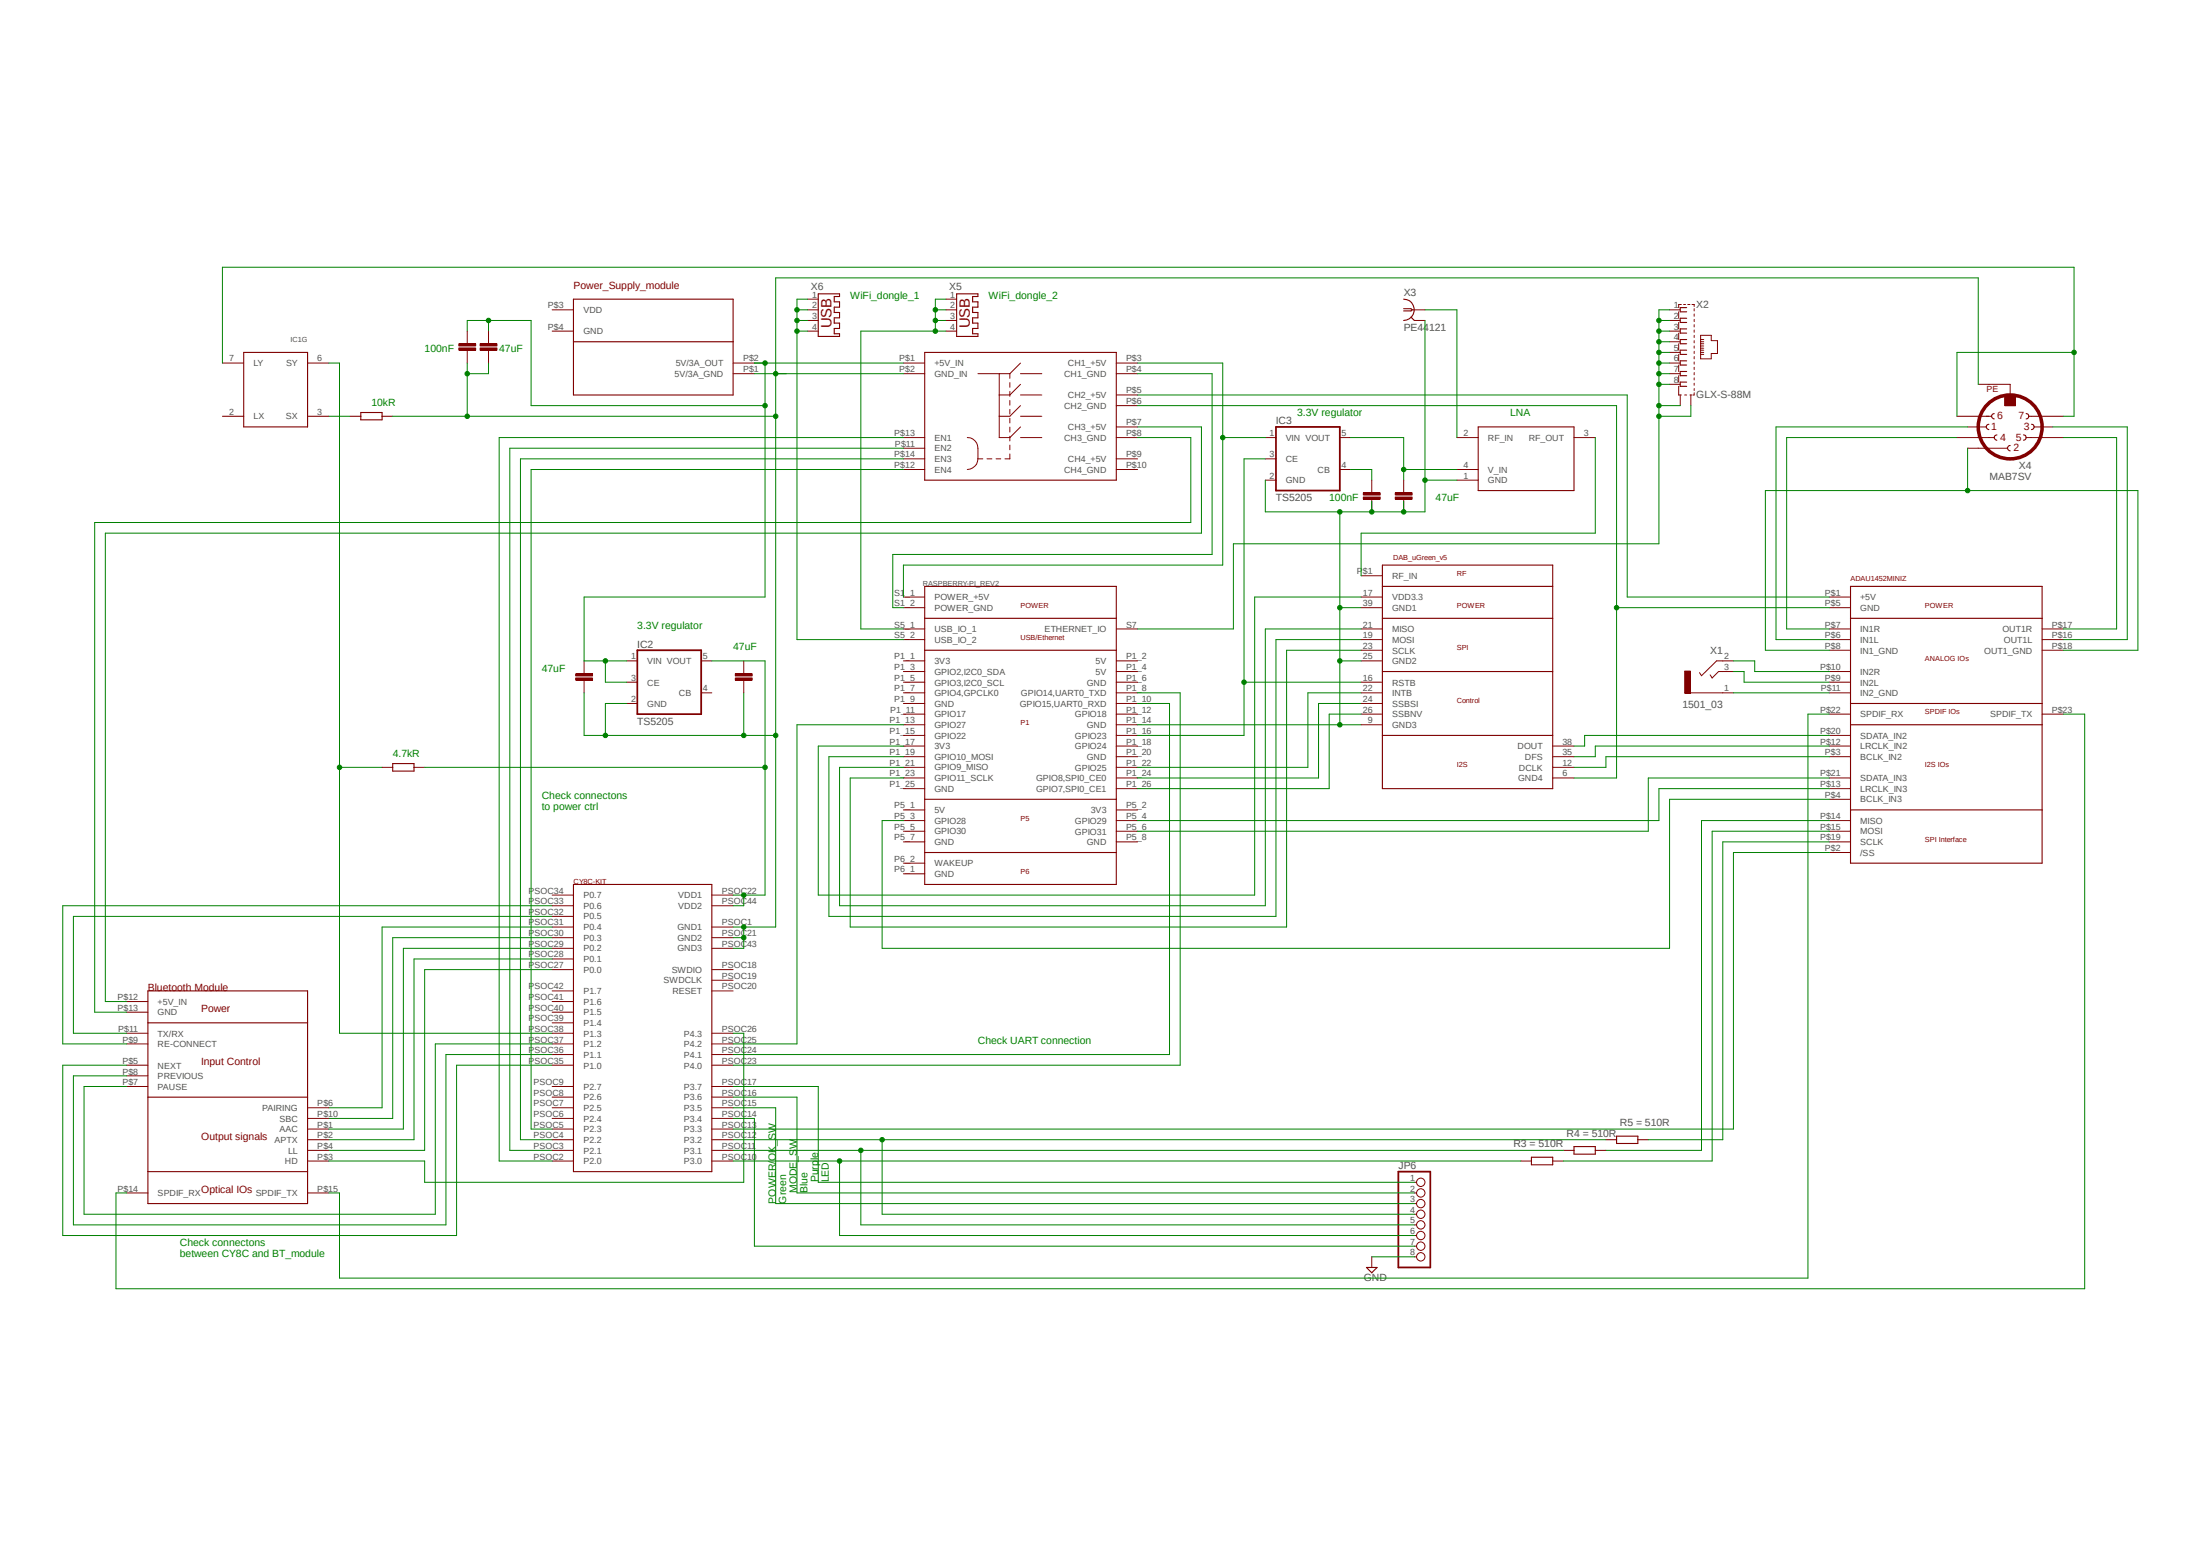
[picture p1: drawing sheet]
<svg xmlns="http://www.w3.org/2000/svg" width="420mm" height="297mm" viewBox="0 0 420 297" stroke-linecap="round" stroke-linejoin="round" font-family="sans-serif">
<path d="M11.9 50.9l396.4 195.2M408.3 50.9l-396.4 195.2" fill="none" stroke="#fff" stroke-width=".19"/>
<path d="M46.5 67.3h12.2v14.2h-12.2zM176.5 111.9h36.6v56.9h-36.6zM176.5 118h36.6M353.3 118h36.5M353.3 111.9h36.5v52.9h-36.5zM176.5 124.1h36.6M353.3 134.3h36.5M353.3 138.3h36.5M176.5 152.6h36.6M353.3 154.6h36.5M176.5 162.7h36.6" fill="none" stroke="#800000" stroke-width=".21"/>
<g fill="none" stroke="#800000" stroke-width=".19">
<path d="M42.5 79.5h4M42.5 69.3h4M58.7 79.5h4.1M58.7 69.3h4.1M172.5 114h4M172.5 116h4M349.2 114h4.1M349.2 116h4.1M172.5 126.2h4M172.5 128.2h4M172.5 130.2h4M172.5 132.2h4"/>
<path d="M172.5 134.3h4M172.5 136.3h4M172.5 138.3h4M172.5 120.1h4M172.5 122.1h4M213.1 126.2h4.1M213.1 128.2h4.1M213.1 130.2h4.1M213.1 132.2h4.1M213.1 134.3h4.1M213.1 136.3h4.1M213.1 138.3h4.1"/>
<path d="M213.1 120.1h4.1M322.7 132.2h6.2M328.9 126.2h-1.2l-2.9 2.8-.4-.6M328.9 128.2h-.8l-1.2 1.2-.4-.6M349.2 128.2h4.1M349.2 130.2h4.1M349.2 132.2h4.1M349.2 136.3h4.1M349.2 120.1h4.1M349.2 122.1h4.1M349.2 124.1h4.1M389.8 136.3h4.1"/>
<path d="M389.8 120.1h4.1M389.8 122.1h4.1M389.8 124.1h4.1M172.5 140.4h4M172.5 142.4h4M172.5 144.4h4M172.5 146.5h4M172.5 148.5h4M172.5 150.5h4M172.5 154.6h4M172.5 156.6h4M172.5 158.7h4"/>
<path d="M213.1 140.4h4.1M213.1 142.4h4.1M213.1 144.4h4.1M213.1 146.5h4.1M213.1 148.5h4.1M213.1 150.5h4.1M213.1 154.6h4.1M213.1 156.6h4.1M213.1 158.7h4.1M349.2 140.4h4.1M349.2 142.4h4.1M349.2 144.4h4.1"/>
<path d="M349.2 148.5h4.1M349.2 150.5h4.1M349.2 156.6h4.1M349.2 158.7h4.1M349.2 152.6h4.1M172.5 160.7h4M172.5 164.8h4M172.5 166.8h4M213.1 160.7h4.1M349.2 160.7h4.1M349.2 162.7h4.1"/>
</g>
<path d="M321.6 128.1h1.1v4.2h-1.1z" fill-rule="evenodd" fill="#800000"/>
<g fill="none" stroke="#800000" stroke-width=".19">
<path d="M105.4 59.1h4.1M105.4 63.2h4.1M140 69.3h4M140 71.3h4M172.5 69.3h4M172.5 71.3h4M186.7 71.3h6.1M190.8 71.3v12.2h2l2-2M192.8 71.3v.9M192.8 73v.9M192.8 74.7v.9M192.8 76.5v.8"/>
<path d="M192.8 78.1v.9M192.8 79.8v.9M194.8 71.3h4.1M194.8 73.4l-2 2h-2M194.8 75.4h4.1M194.8 77.4l-2 2.1h-2M194.8 79.5h4.1M194.8 69.3l-2 2M213.1 69.3h4.1M213.1 71.3h4.1M213.1 75.4h4.1M213.1 77.4h4.1"/>
<path d="M379.2 79.5h1M379.7 73.4h4.1v2M382.7 75.4h2.1v2h-2.1zM387.3 79.5h.5M172.5 83.5h4M172.5 87.6h4M172.5 89.6h4M172.5 85.6h4M184.7 83.5a2.02 2.02 0 0 1 2 2.1v2M186.7 87.6a2.1 2.1 0 0 1-2 2M186.7 87.6h.9M188.4 87.6h1"/>
<path d="M190.2 87.6h.9M192.8 86.7v.9h-.9M192.8 81.5v1M192.8 83.3v.9M192.8 85v.9M194.8 83.5h4.1M213.1 81.5h4.1M213.1 83.5h4.1M213.1 87.6h4.1M213.1 89.6h4.1M377.7 81.5h1.5M377.7 85.6h5.5"/>
<path d="M379.7 83.5h1M386.8 83.5h1M388.3 81.5h1.5M259.8 114h4.1M259.8 116h4.1M259.8 109.9h4.1M259.8 132.2h4.1M259.8 126.2h4.1M259.8 120.1h4.1M259.8 122.1h4.1M259.8 124.1h4.1M259.8 130.2h4.1"/>
<path d="M259.8 134.3h4.1M259.8 136.3h4.1M259.8 138.3h4.1M321.6 128.1h1.1v4.2h-1.1zM328.9 132.2h2M328.9 126.2h2M328.9 128.2h2M296.4 146.5h4.1M296.4 148.5h4.1M296.4 144.4h4.1M296.4 142.4h4.1"/>
</g>
<g fill="none" stroke="#800000" stroke-width=".21">
<path d="M109.5 57.1h30.5v18.3h-30.5zM109.5 65.2h30.5M176.5 67.3h36.6v24.4h-36.6zM380.7 79a.51 .51 0 0 0-.5 .5 .51 .51 0 0 0 .5 .5M386.8 79a.51 .51 0 0 1 .5 .5 .51 .51 0 0 1-.5 .5M379.7 81a.51 .51 0 0 0-.5 .5 .51 .51 0 0 0 .5 .5M381.2 83a.51 .51 0 0 0-.5 .5 .51 .51 0 0 0 .5 .5M383.8 85a.51 .51 0 0 0-.6 .6 .51 .51 0 0 0 .6 .5M386.3 83a.51 .51 0 0 1 .5 .5 .51 .51 0 0 1-.5 .5M387.8 81a.51 .51 0 0 1 .5 .5 .51 .51 0 0 1-.5 .5M263.9 118h32.5M263.9 107.9h32.5v42.6h-32.5z"/>
<path d="M263.9 111.9h32.5M263.9 128.2h32.5M263.9 140.4h32.5"/>
</g>
<circle cx="383.7" cy="81.5" r="6.1" fill="none" stroke="#800000" stroke-width=".68"/>
<path d="M382.7 75.4h2.1v2h-2.1z" fill-rule="evenodd" fill="#800000"/>
<g fill="none" stroke="#800000" stroke-width=".19">
<path d="M154.2 59.1h2M154.2 57.1h2M180.6 59.1h2M180.6 57.1h2M269.6 59.1h2.4M318.7 59.1h2.1M320.5 59.5v1.2M321 58.1h-.5v.6M321.4 58.1h.4M322.2 58.1h.4M323 58.1h.4v.4M323.4 58.9v.5"/>
<path d="M323.4 59.9v.5M66.8 79.5h2.1M72.9 79.5h2.1M87.6 66.4h3.2v.4h-3.2zM87.6 65.6h3.2v.4h-3.2zM89.2 63.2v2.4M89.2 66.8v2.5M91.7 66.4h3.2v.4h-3.2zM91.7 65.6h3.2v.4h-3.2zM93.3 63.2v2.4M93.3 66.8v2.5M154.2 61.2h2"/>
<path d="M154.2 63.2h2M180.6 61.2h2M180.6 63.2h2M270 61.2h2M318.7 73.4h2.1M318.7 65.2h2.1M318.7 67.3h2.1M318.7 61.2h2.1M318.7 63.2h2.1M318.7 69.3h2.1M318.7 71.3h2.1M320.5 73.7v1.7h.5"/>
<path d="M320.5 61.6v1.2M320.5 63.6v1.2M320.5 65.6v1.2M320.5 67.6v1.3M320.5 69.7v1.2M320.5 71.7v1.2M320.8 75.4v2M321.6 75.4h.4M322.6 75.4h.4M322.8 75.4v2M323.4 75v.4h-.2M323.4 61v.4"/>
<path d="M323.4 62v.4M323.4 63v.4M323.4 64v.4M323.4 65v.4M323.4 66v.5M323.4 67.1v.4M323.4 68.1v.4M323.4 69.1v.4M323.4 70.1v.4M323.4 71.1v.4M323.4 72.1v.4M323.4 73.2v.3"/>
<path d="M323.4 74.2v.3M324.7 64h2v1h1.2v2.5h-1.2v1h-2zM324.7 64.8h.5M324.7 65.2h.5M324.7 65.6h.5M324.7 66h.5M324.7 66.5h.5M324.7 66.8h.5M324.7 67.3h.5M324.7 67.6h.5M373.6 79.5h6.1M377.7 73.4h2"/>
<path d="M382.7 75.4h2.1v2h-2.1zM387.8 79.5h6.1M241.6 83.5h2M241.6 91.7h2M241.6 87.6h2M255.8 83.5h2M255.8 89.6h2M260.3 94.9h3.2v.4h-3.2zM260.3 94.1h3.2v.4h-3.2zM261.9 91.7v2.4M261.9 95.3v2.4M266.4 94.9h3.2v.4h-3.2z"/>
<path d="M266.4 94.1h3.2v.4h-3.2zM268 91.7v2.4M268 95.3v2.4M278.1 83.5h4.1M278.1 91.7h4.1M278.1 89.6h4.1M300.5 83.5h4M373.6 83.5h6.1M375.6 81.5h2.1M375.6 85.6h2.1M387.8 83.5h6.1M389.8 81.5h2.1"/>
<path d="M109.9 129.4h3.2v.4h-3.2zM109.9 128.6h3.2v.4h-3.2zM111.5 126.2v2.4M111.5 129.8v2.4M119.6 126.2h2.1M119.6 134.3h2.1M119.6 130.2h2.1M133.9 126.2h2M133.9 132.2h2M140.4 129.4h3.2v.4h-3.2zM140.4 128.6h3.2v.4h-3.2zM142 126.2v2.4"/>
<path d="M142 129.8v2.4M72.9 146.5h2.1M79 146.5h2.1M105.4 177h4.1M105.4 170.9h4.1M105.4 179h4.1M105.4 174.9h4.1M105.4 172.9h4.1M135.9 177h4.1M135.9 170.9h4.1M135.9 179h4.1M135.9 172.9h4.1"/>
<path d="M24.2 199.3h4M24.2 197.2h4M24.2 193.2h4M24.2 191.2h4M105.4 185.1h4.1M105.4 183h4.1M105.4 181h4.1M105.4 199.3h4.1M105.4 197.2h4.1M105.4 195.2h4.1M105.4 193.2h4.1M105.4 191.2h4.1"/>
<path d="M105.4 189.1h4.1M135.9 185.1h4.1M135.9 181h4.1M135.9 199.3h4.1M135.9 197.2h4.1M135.9 189.1h4.1M135.9 187.1h4.1M24.2 203.3h4M24.2 207.4h4M24.2 205.4h4M58.7 219.6h4.1M58.7 217.6h4.1"/>
<path d="M58.7 215.5h4.1M58.7 213.5h4.1M58.7 211.5h4.1M105.4 203.3h4.1M105.4 201.3h4.1M105.4 219.6h4.1M105.4 217.6h4.1M105.4 215.5h4.1M105.4 213.5h4.1M105.4 211.5h4.1M105.4 209.4h4.1M105.4 207.4h4.1"/>
<path d="M135.9 203.3h4.1M135.9 201.3h4.1M135.9 219.6h4.1M135.9 217.6h4.1M135.9 215.5h4.1M135.9 213.5h4.1M135.9 211.5h4.1M135.9 209.4h4.1M135.9 207.4h4.1M298.4 219.6h2.1M304.5 219.6h2.1M306.6 217.6h2"/>
<path d="M312.7 217.6h2M24.2 227.7h4M58.7 221.6h4.1M58.7 227.7h4.1M105.4 221.6h4.1M135.9 221.6h4.1M261.9 239.9v2M270 227.7h.4M270 225.7h.4M270 229.7h.4M270 231.8h.4M270 233.8h.4"/>
<path d="M270 235.8h.4M270 237.9h.4M270 239.9h.4M290.3 221.6h2.1M296.4 221.6h2"/>
<circle cx="271.2" cy="229.7" r=".8"/>
<circle cx="271.2" cy="239.9" r=".8"/>
<circle cx="271.2" cy="235.8" r=".8"/>
<circle cx="271.2" cy="233.8" r=".8"/>
<circle cx="271.2" cy="227.7" r=".8"/>
<circle cx="271.2" cy="231.8" r=".8"/>
<circle cx="271.2" cy="237.9" r=".8"/>
<circle cx="271.2" cy="225.7" r=".8"/>
</g>
<g fill="none" stroke="#800000" stroke-width=".21">
<path d="M156.2 56.1h4.1v.5h-1v1h1v1h-1v1h1v1.1h-1v1h1v1h-1v1h1v.5h-4.1zM182.6 56.1h4.1v.5h-1v1h1v1h-1v1h1v1.1h-1v1h1v1h-1v1h1v.5h-4.1zM268 57.1a2.03 2.03 0 0 1 2 2 2.03 2.03 0 0 1-2 2.1M268 58.9h1.4l.2 .2-.2 .3h-1.4M322 58.7h-1.2v.8h1.2M68.9 78.7h4v1.4h-4zM269.4 60.5l.6 .7M322 60.7h-1.2v.9h1.2M322 62.8h-1.2v.8h1.2M322 64.8h-1.2v.8h1.2M322 66.8h-1.2v.8h1.2M322 68.9h-1.2v.8h1.2"/>
<path d="M322 70.9h-1.2v.8h1.2M322 72.9h-1.2v.8h1.2M282.2 81.5h18.3v12.1h-18.3zM75 145.8h4v1.4h-4zM109.5 168.8h26.4v54.8h-26.4zM28.2 195.2h30.5M28.2 189.1h30.5v40.6h-30.5zM28.2 209.4h30.5M300.5 218.9h4v1.4h-4zM308.6 216.9h4.1v1.4h-4.1zM28.2 223.6h30.5M292.4 220.9h4v1.4h-4z"/>
<path d="M260.9 241.9h2l-1 1.1z"/>
</g>
<path d="M243.6 81.5h12.2v12.1h-12.2zM121.7 124.1h12.2v12.2h-12.2zM267 223.6h6v18.3h-6z" fill="none" stroke="#800000" stroke-width=".34"/>
<path d="M87.6 66.6h3.2M87.6 65.8h3.2M91.7 66.6h3.2M91.7 65.8h3.2M260.3 95.1h3.2M260.3 94.3h3.2M266.4 95.1h3.2M266.4 94.3h3.2M109.9 129.6h3.2M109.9 128.8h3.2M140.4 129.6h3.2M140.4 128.8h3.2" fill="none" stroke="#800000" stroke-width=".42"/>
<path d="M217.2 71.3h14.2v34.5h-61v10.2h2.1M217.2 77.4h91.4v38.6h40.6M217.2 75.4h93.4v38.6h38.6M349.2 140.4h-46.7v2h-2M349.2 142.4h-44.7v2h-4M349.2 144.4h-42.6v2.1h-6.1" fill="none" stroke="#008000" stroke-width=".19"/>
<circle cx="308.6" cy="116" r=".43" fill="#008000"/>
<g fill="none" stroke="#008000" stroke-width=".19">
<path d="M259.8 114h-20.3v56.9h-83.3v-28.5h16.3M308.6 116v32.5h-8.1M217.2 138.3h42.6M255.8 126.2v12.1M259.8 124.1h-14.2v52.9h-83.3v-28.5h10.2M259.8 134.3h-8.1v14.2h-34.5M259.8 136.3h-6.1v14.2h-36.5M259.8 132.2h-10.1v14.3h-32.5M259.8 120.1h-18.2v52.8h-81.3v-26.4h12.2M259.8 122.1h-16.2v52.8h-85.4v-30.5h14.3"/>
<circle cx="308.6" cy="116" r=".43"/>
</g>
<circle cx="255.8" cy="138.3" r=".43" fill="#008000"/>
<g fill="none" stroke="#008000" stroke-width=".19">
<path d="M255.8 116v10.2h4"/>
<circle cx="255.8" cy="138.3" r=".43"/>
</g>
<circle cx="255.8" cy="126.2" r=".43" fill="#008000"/>
<g fill="none" stroke="#008000" stroke-width=".19">
<path d="M241.6 91.7v6h26.4M261.9 95.7v2M255.8 116h4"/>
<circle cx="255.8" cy="126.2" r=".43"/>
</g>
<circle cx="261.9" cy="97.7" r=".43" fill="#008000"/>
<g fill="none" stroke="#008000" stroke-width=".19">
<path d="M268 95.7v2"/>
<circle cx="261.9" cy="97.7" r=".43"/>
</g>
<circle cx="268" cy="97.7" r=".43" fill="#008000"/>
<g fill="none" stroke="#008000" stroke-width=".19">
<path d="M255.8 97.7v18.3M268 97.7h4"/>
<circle cx="268" cy="97.7" r=".43"/>
</g>
<circle cx="255.8" cy="116" r=".43" fill="#008000"/>
<circle cx="255.8" cy="116" r=".43" fill="none" stroke="#008000" stroke-width=".19"/>
<circle cx="255.8" cy="97.7" r=".43" fill="#008000"/>
<g fill="none" stroke="#008000" stroke-width=".19">
<path d="M272 61.2v30.5h6.1"/>
<circle cx="255.8" cy="97.7" r=".43"/>
</g>
<circle cx="272" cy="91.7" r=".43" fill="#008000"/>
<g fill="none" stroke="#008000" stroke-width=".19">
<path d="M272 91.7v6M375.6 85.6v8M349.2 124.1h-12.2v-30.5h71.1v30.5h-14.2M349.2 152.6h-30.5v28.4h-150.3v-24.4h4.1M349.2 150.5h-32.5v6.1h-99.5M349.2 148.5h-34.5v10.2h-97.5"/>
<circle cx="272" cy="91.7" r=".43"/>
</g>
<circle cx="375.6" cy="93.6" r=".43" fill="#008000"/>
<g fill="none" stroke="#008000" stroke-width=".19">
<path d="M42.5 69.3v-18.3h353.4v28.5h-2M395.9 67.3h-22.3v12.2M373.6 83.5h-32.5v36.6h8.1M375.6 81.5h-36.6v40.6h10.2M391.9 81.5h14.2v40.6h-12.2M393.9 83.5h10.2v36.6h-10.2"/>
<circle cx="375.6" cy="93.6" r=".43"/>
</g>
<circle cx="395.9" cy="67.3" r=".43" fill="#008000"/>
<g fill="none" stroke="#008000" stroke-width=".19">
<path d="M172.5 83.5h-77.2v138.1h10.1M172.5 85.6h-75.2v134h8.1M172.5 87.6h-73.1v130h6M172.5 89.6h-71.1v125.9h4M172.5 138.3h-20.4v61h-12.1M217.2 134.3h6.1v67h-83.3M217.2 132.2h8.1v71.1h-85.3M140 221.6h150.3"/>
<circle cx="395.9" cy="67.3" r=".43"/>
</g>
<circle cx="160.3" cy="221.6" r=".43" fill="#008000"/>
<g fill="none" stroke="#008000" stroke-width=".19">
<path d="M349.2 162.7h-18.3v52.8h-190.9M140 217.6h166.6M160.3 221.6v14.2h109.7"/>
<circle cx="160.3" cy="221.6" r=".43"/>
</g>
<circle cx="168.4" cy="217.6" r=".43" fill="#008000"/>
<g fill="none" stroke="#008000" stroke-width=".19">
<path d="M140 170.9h6M140 213.5h4v24.4h126M140 209.4h12.1v18.3h117.9M140 207.4h16.2v18.3h113.8M168.4 217.6v14.2h101.6"/>
<circle cx="168.4" cy="217.6" r=".43"/>
</g>
<circle cx="142" cy="170.9" r=".43" fill="#008000"/>
<g fill="none" stroke="#008000" stroke-width=".19">
<path d="M135.9 126.2h10.1v44.7M81.1 146.5h64.9M142 170.9v2h-2"/>
<circle cx="142" cy="170.9" r=".43"/>
</g>
<circle cx="146" cy="146.5" r=".43" fill="#008000"/>
<g fill="none" stroke="#008000" stroke-width=".19">
<path d="M217.2 69.3h16.2v38.6h-60.9v6.1M233.4 83.5h8.2"/>
<circle cx="146" cy="146.5" r=".43"/>
</g>
<circle cx="233.4" cy="83.5" r=".43" fill="#008000"/>
<g fill="none" stroke="#008000" stroke-width=".19">
<path d="M241.6 87.6h-4.1v52.8h-20.3M237.5 130.2h22.3"/>
<circle cx="233.4" cy="83.5" r=".43"/>
</g>
<circle cx="237.5" cy="130.2" r=".43" fill="#008000"/>
<g fill="none" stroke="#008000" stroke-width=".19">
<path d="M318.7 59.1h-2v44.7h-81.2v16.3h-18.3M316.7 61.2h2"/>
<circle cx="237.5" cy="130.2" r=".43"/>
</g>
<circle cx="316.7" cy="61.2" r=".43" fill="#008000"/>
<g fill="none" stroke="#008000" stroke-width=".19">
<path d="M316.7 63.2h2"/>
<circle cx="316.7" cy="61.2" r=".43"/>
</g>
<circle cx="316.7" cy="63.2" r=".43" fill="#008000"/>
<g fill="none" stroke="#008000" stroke-width=".19">
<path d="M316.7 65.2h2"/>
<circle cx="316.7" cy="63.2" r=".43"/>
</g>
<circle cx="316.7" cy="65.2" r=".43" fill="#008000"/>
<g fill="none" stroke="#008000" stroke-width=".19">
<path d="M316.7 67.3h2"/>
<circle cx="316.7" cy="65.2" r=".43"/>
</g>
<circle cx="316.7" cy="67.3" r=".43" fill="#008000"/>
<g fill="none" stroke="#008000" stroke-width=".19">
<path d="M316.7 69.3h2"/>
<circle cx="316.7" cy="67.3" r=".43"/>
</g>
<circle cx="316.7" cy="69.3" r=".43" fill="#008000"/>
<g fill="none" stroke="#008000" stroke-width=".19">
<path d="M316.7 71.3h2"/>
<circle cx="316.7" cy="69.3" r=".43"/>
</g>
<circle cx="316.7" cy="71.3" r=".43" fill="#008000"/>
<g fill="none" stroke="#008000" stroke-width=".19">
<path d="M316.7 73.4h2"/>
<circle cx="316.7" cy="71.3" r=".43"/>
</g>
<circle cx="316.7" cy="73.4" r=".43" fill="#008000"/>
<g fill="none" stroke="#008000" stroke-width=".19">
<path d="M322.8 77.4v2.1h-6.1"/>
<circle cx="316.7" cy="73.4" r=".43"/>
</g>
<circle cx="316.7" cy="79.5" r=".43" fill="#008000"/>
<g fill="none" stroke="#008000" stroke-width=".19">
<path d="M316.7 77.4h4.1"/>
<circle cx="316.7" cy="79.5" r=".43"/>
</g>
<circle cx="316.7" cy="77.4" r=".43" fill="#008000"/>
<g fill="none" stroke="#008000" stroke-width=".19">
<path d="M257.8 89.6h4.1v2.1M257.8 83.5h10.2v8.2M268 89.6h10.1M304.5 83.5v18.3h-44.7v8.1"/>
<circle cx="316.7" cy="77.4" r=".43"/>
</g>
<circle cx="268" cy="89.6" r=".43" fill="#008000"/>
<g fill="none" stroke="#008000" stroke-width=".19">
<path d="M272 59.1h6.1v24.4M144 71.3h28.5M148.1 71.3v105.7h-6.1"/>
<circle cx="268" cy="89.6" r=".43"/>
</g>
<circle cx="148.1" cy="71.3" r=".43" fill="#008000"/>
<g fill="none" stroke="#008000" stroke-width=".19">
<path d="M140 177h2v2h-2"/>
<circle cx="148.1" cy="71.3" r=".43"/>
</g>
<circle cx="142" cy="177" r=".43" fill="#008000"/>
<g fill="none" stroke="#008000" stroke-width=".19">
<path d="M111.5 132.2v8.2h36.6"/>
<circle cx="142" cy="177" r=".43"/>
</g>
<circle cx="148.1" cy="140.4" r=".43" fill="#008000"/>
<g fill="none" stroke="#008000" stroke-width=".19">
<path d="M142 132.2v8.2"/>
<circle cx="148.1" cy="140.4" r=".43"/>
</g>
<circle cx="142" cy="140.4" r=".43" fill="#008000"/>
<g fill="none" stroke="#008000" stroke-width=".19">
<path d="M115.6 134.3v6.1"/>
<circle cx="142" cy="140.4" r=".43"/>
</g>
<circle cx="115.6" cy="140.4" r=".43" fill="#008000"/>
<g fill="none" stroke="#008000" stroke-width=".19">
<path d="M89.2 79.5h58.9M115.6 134.3h4"/>
<circle cx="115.6" cy="140.4" r=".43"/>
</g>
<circle cx="148.1" cy="79.5" r=".43" fill="#008000"/>
<g fill="none" stroke="#008000" stroke-width=".19">
<path d="M89.2 69.3v10.2M93.3 69.3v2h-4.1M150.1 71.3h-2v-18.3h229.6v20.4"/>
<circle cx="148.1" cy="79.5" r=".43"/>
</g>
<circle cx="89.2" cy="71.3" r=".43" fill="#008000"/>
<circle cx="89.2" cy="71.3" r=".43" fill="none" stroke="#008000" stroke-width=".19"/>
<circle cx="89.2" cy="79.5" r=".43" fill="#008000"/>
<g fill="none" stroke="#008000" stroke-width=".19">
<path d="M75 79.5h14.2M142 179v2h-2"/>
<circle cx="89.2" cy="79.5" r=".43"/>
</g>
<circle cx="142" cy="179" r=".43" fill="#008000"/>
<g fill="none" stroke="#008000" stroke-width=".19">
<path d="M62.8 69.3h2v127.9h40.6M64.8 146.5h8.1"/>
<circle cx="142" cy="179" r=".43"/>
</g>
<circle cx="64.8" cy="146.5" r=".43" fill="#008000"/>
<g fill="none" stroke="#008000" stroke-width=".19">
<path d="M152.1 59.1h2.1M154.2 57.1h-2.1v65h20.4M62.8 79.5h4M217.2 83.5h10.1v16.2h-209.2v93.5h6.1M217.2 81.5h12.2v20.3h-209.3v89.4h4.1M349.2 136.3h-4.1v107.7h-280.3v-16.3h-2M393.9 136.3h4.1v109.7h-375.9v-18.3h2.1M105.4 174.9h-91.4v22.3h10.2M105.4 179h-30.4v34.5h-12.2M105.4 177h-32.5v34.5h-10.1M105.4 172.9h-93.4v26.4h12.2M105.4 185.1h-24.3v34.5h-18.3"/>
<path d="M105.4 183h-26.4v34.6h-16.2M105.4 181h-28.4v34.5h-14.2M105.4 199.3h-22.3v32.5h-67.1v-24.4h8.2M140 197.2h2v28.5h-60.9v-4.1h-18.3M24.2 203.3h-12.2v32.5h75.2v-32.5h18.2M105.4 201.3h-20.3v32.5h-71.1v-28.4h10.2"/>
<circle cx="64.8" cy="146.5" r=".43"/>
</g>
<circle cx="152.1" cy="59.1" r=".43" fill="#008000"/>
<g fill="none" stroke="#008000" stroke-width=".19">
<path d="M152.1 61.2h2.1"/>
<circle cx="152.1" cy="59.1" r=".43"/>
</g>
<circle cx="152.1" cy="61.2" r=".43" fill="#008000"/>
<g fill="none" stroke="#008000" stroke-width=".19">
<path d="M152.1 63.2h2.1"/>
<circle cx="152.1" cy="61.2" r=".43"/>
</g>
<circle cx="152.1" cy="63.2" r=".43" fill="#008000"/>
<g fill="none" stroke="#008000" stroke-width=".19">
<path d="M178.6 59.1h2M180.6 57.1h-2v6.1M164.3 63.2v56.9h8.2"/>
<circle cx="152.1" cy="63.2" r=".43"/>
</g>
<circle cx="178.6" cy="59.1" r=".43" fill="#008000"/>
<g fill="none" stroke="#008000" stroke-width=".19">
<path d="M178.6 61.2h2"/>
<circle cx="178.6" cy="59.1" r=".43"/>
</g>
<circle cx="178.6" cy="61.2" r=".43" fill="#008000"/>
<g fill="none" stroke="#008000" stroke-width=".19">
<path d="M164.3 63.2h16.3"/>
<circle cx="178.6" cy="61.2" r=".43"/>
</g>
<circle cx="178.6" cy="63.2" r=".43" fill="#008000"/>
<g fill="none" stroke="#008000" stroke-width=".19">
<path d="M89.2 63.2v-2h4.1v2"/>
<circle cx="178.6" cy="63.2" r=".43"/>
</g>
<circle cx="93.3" cy="61.2" r=".43" fill="#008000"/>
<g fill="none" stroke="#008000" stroke-width=".19">
<path d="M93.3 61.2h8.1v16.2M111.5 126.2h8.1M115.6 126.2v4h4"/>
<circle cx="93.3" cy="61.2" r=".43"/>
</g>
<circle cx="115.6" cy="126.2" r=".43" fill="#008000"/>
<g fill="none" stroke="#008000" stroke-width=".19">
<path d="M144 69.3h28.5M146 77.4v36.6h-34.5v12.2"/>
<circle cx="115.6" cy="126.2" r=".43"/>
</g>
<circle cx="146" cy="69.3" r=".43" fill="#008000"/>
<g fill="none" stroke="#008000" stroke-width=".19">
<path d="M146 69.3v8.1h-44.6"/>
<circle cx="146" cy="69.3" r=".43"/>
</g>
<circle cx="146" cy="77.4" r=".43" fill="#008000"/>
<g fill="none" stroke="#008000" stroke-width=".19">
<path d="M330.9 132.2h18.3M330.9 128.2h2.1v2h16.2M330.9 126.2h4.1v2h14.2M140 219.6h158.4M164.3 219.6v14.2"/>
<circle cx="146" cy="77.4" r=".43"/>
</g>
<circle cx="164.3" cy="219.6" r=".43" fill="#008000"/>
<g fill="none" stroke="#008000" stroke-width=".19">
<path d="M349.2 156.6h-24.4v63h-18.2M349.2 158.7h-22.3v62.9h-28.5M349.2 160.7h-20.3v56.9h-14.2M140 211.5h8.1v18.2h121.9M164.3 233.8h105.7M261.9 239.9h8.1"/>
<circle cx="164.3" cy="219.6" r=".43"/>
</g>
<g font-size="2.8" fill="#800000">
<text x="158.8" y="62.7" transform="rotate(-90 158.8 62.7)">USB</text>
<text x="185.2" y="62.7" transform="rotate(-90 185.2 62.7)">USB</text>
</g>
<g font-size="2" fill="#800000">
<text x="109.5" y="55.1">Power_Supply_module</text>
<text x="380.1" y="82.1">1</text>
<text x="381.3" y="80.1">6</text>
<text x="385.3" y="80.1">7</text>
<text x="386.3" y="82.1">3</text>
<text x="381.8" y="84.2">4</text>
<text x="384.4" y="86.1">2</text>
<text x="384.8" y="84.1">5</text>
<text x="28.2" y="189.1">Bluetooth Module</text>
<text x="38.4" y="193.2">Power</text>
<text x="38.4" y="203.3">Input Control</text>
<text x="38.4" y="217.5">Output signals</text>
<text x="38.4" y="227.7">Optical IOs</text>
</g>
<g font-size="2" fill="#505050">
<text x="154.8" y="55.3">X6</text>
<text x="181.2" y="55.3">X5</text>
<text x="268" y="56.5">X3</text>
<text x="323.8" y="58.7">X2</text>
<text x="268" y="63.2">PE44121</text>
<text x="323.8" y="76">GLX-S-88M</text>
<text x="243.6" y="81">IC3</text>
<text x="385.4" y="89.6">X4</text>
<text x="243.6" y="95.7">TS5205</text>
<text x="379.8" y="91.7">MAB7SV</text>
<text x="121.7" y="123.6">IC2</text>
<text x="326.5" y="124.9">X1</text>
<text x="321.2" y="135.1">1501_03</text>
<text x="121.7" y="138.3">TS5205</text>
<text x="309.2" y="214.9">R5 = 510R</text>
<text x="288.9" y="219">R3 = 510R</text>
<text x="299.1" y="217">R4 = 510R</text>
<text x="267" y="223.1">JP6</text>
<text x="260.3" y="244.5">GND</text>
</g>
<g font-size="2" fill="#008000">
<text x="162.3" y="57.1">WiFi_dongle_1</text>
<text x="188.7" y="57.1">WiFi_dongle_2</text>
<text x="81.1" y="67.3">100nF</text>
<text x="95.3" y="67.3">47uF</text>
<text x="70.9" y="77.4">10kR</text>
<text x="247.6" y="79.5">3.3V regulator</text>
<text x="288.3" y="79.5">LNA</text>
<text x="253.7" y="95.7">100nF</text>
<text x="274.1" y="95.7">47uF</text>
<text x="121.7" y="120.1">3.3V regulator</text>
<text x="140" y="124.1">47uF</text>
<text x="103.4" y="128.2">47uF</text>
<text x="75" y="144.4">4.7kR</text>
<text x="103.4" y="152.5">Check connectons</text>
<text x="103.4" y="154.6">to power ctrl</text>
<text x="186.7" y="199.3">Check UART connection</text>
<text x="152.1" y="227.7" transform="rotate(-90 152.1 227.7)">MODE_SW</text>
<text x="154.2" y="227.7" transform="rotate(-90 154.2 227.7)">Blue</text>
<text x="156.2" y="225.7" transform="rotate(-90 156.2 225.7)">Purple</text>
<text x="158.2" y="225.7" transform="rotate(-90 158.2 225.7)">LED</text>
<text x="148.1" y="229.7" transform="rotate(-90 148.1 229.7)">POWER/OK_SW</text>
<text x="150.1" y="229.7" transform="rotate(-90 150.1 229.7)">Green</text>
<text x="34.3" y="237.8">Check connectons</text>
<text x="34.3" y="239.9">between CY8C and BT_module</text>
</g>
<g font-size="1.7" fill="#505050">
<text x="104.6" y="58.8">P$3</text>
<text x="111.4" y="59.7">VDD</text>
<text x="155" y="56.8">1</text>
<text x="155" y="58.8">2</text>
<text x="181.4" y="56.8">1</text>
<text x="181.4" y="58.8">2</text>
<text x="319.6" y="58.8">1</text>
<text x="104.6" y="62.9">P$4</text>
<text x="111.4" y="63.8">GND</text>
<text x="155" y="60.9">3</text>
<text x="155" y="62.9">4</text>
<text x="181.4" y="60.9">3</text>
<text x="181.4" y="62.9">4</text>
<text x="319.6" y="60.9">2</text>
<text x="319.6" y="62.9">3</text>
<text x="319.6" y="64.9">4</text>
<text x="43.7" y="69">7</text>
<text x="48.4" y="69.9">LY</text>
<text x="54.6" y="69.9">SY</text>
<text x="60.6" y="69">6</text>
<text x="128.8" y="71.9">5V/3A_GND</text>
<text x="129" y="69.9">5V/3A_OUT</text>
<text x="141.9" y="69">P$2</text>
<text x="141.9" y="71">P$1</text>
<text x="171.7" y="69">P$1</text>
<text x="171.7" y="71">P$2</text>
<text x="178.4" y="69.9">+5V_IN</text>
<text x="178.4" y="71.9">GND_IN</text>
<text x="203.2" y="71.9">CH1_GND</text>
<text x="203.9" y="69.9">CH1_+5V</text>
<text x="215" y="69">P$3</text>
<text x="215" y="71">P$4</text>
<text x="319.6" y="67">5</text>
<text x="319.6" y="69">6</text>
<text x="319.6" y="71">7</text>
<text x="203.9" y="76">CH2_+5V</text>
<text x="215" y="75.1">P$5</text>
<text x="215" y="77.1">P$6</text>
<text x="319.6" y="73.1">8</text>
<text x="43.7" y="79.2">2</text>
<text x="48.4" y="80.1">LX</text>
<text x="54.6" y="80.1">SX</text>
<text x="60.6" y="79.2">3</text>
<text x="170.7" y="83.2">P$13</text>
<text x="203.2" y="78">CH2_GND</text>
<text x="203.9" y="82.1">CH3_+5V</text>
<text x="215" y="81.2">P$7</text>
<text x="215" y="83.2">P$8</text>
<text x="242.4" y="83.2">1</text>
<text x="256.1" y="83.2">5</text>
<text x="279.4" y="83.2">2</text>
<text x="302.3" y="83.2">3</text>
<text x="170.7" y="89.3">P$12</text>
<text x="170.7" y="87.3">P$14</text>
<text x="170.9" y="85.3">P$11</text>
<text x="178.4" y="86.1">EN2</text>
<text x="178.4" y="84.1">EN1</text>
<text x="178.4" y="88.2">EN3</text>
<text x="203.2" y="84.1">CH3_GND</text>
<text x="203.9" y="88.2">CH4_+5V</text>
<text x="215" y="87.3">P$9</text>
<text x="215" y="89.3">P$10</text>
<text x="242.4" y="87.3">3</text>
<text x="245.4" y="84.1">VIN VOUT</text>
<text x="245.4" y="88.2">CE</text>
<text x="256.1" y="89.3">4</text>
<text x="279.4" y="89.3">4</text>
<text x="284.1" y="84.1">RF_IN</text>
<text x="291.8" y="84.1">RF_OUT</text>
<text x="178.4" y="90.2">EN4</text>
<text x="203.2" y="90.2">CH4_GND</text>
<text x="242.4" y="91.4">2</text>
<text x="245.4" y="92.2">GND</text>
<text x="251.5" y="90.2">CB</text>
<text x="279.4" y="91.4">1</text>
<text x="284.1" y="90.2">V_IN</text>
<text x="284.1" y="92.2">GND</text>
<text x="170.7" y="113.7">S1_1</text>
<text x="259" y="109.6">P$1</text>
<text x="260.2" y="113.7">17</text>
<text x="265.8" y="110.5">RF_IN</text>
<text x="348.4" y="113.7">P$1</text>
<text x="170.7" y="119.8">S5_1</text>
<text x="170.7" y="115.7">S1_2</text>
<text x="178.4" y="114.6">POWER_+5V</text>
<text x="178.4" y="116.6">POWER_GND</text>
<text x="215" y="119.8">S7</text>
<text x="260.2" y="115.7">39</text>
<text x="260.2" y="119.8">21</text>
<text x="265.8" y="114.6">VDD3.3</text>
<text x="265.8" y="116.6">GND1</text>
<text x="348.4" y="119.8">P$7</text>
<text x="348.4" y="115.7">P$5</text>
<text x="355.1" y="114.6">+5V</text>
<text x="355.1" y="116.6">GND</text>
<text x="391.7" y="119.8">P$17</text>
<text x="120.5" y="125.9">1</text>
<text x="134.2" y="125.9">5</text>
<text x="170.7" y="125.9">P1_1</text>
<text x="170.7" y="121.8">S5_2</text>
<text x="178.4" y="120.7">USB_IO_1</text>
<text x="178.4" y="122.7">USB_IO_2</text>
<text x="199.4" y="120.7">ETHERNET_IO</text>
<text x="215" y="125.9">P1_2</text>
<text x="260.2" y="121.8">19</text>
<text x="260.2" y="123.9">23</text>
<text x="260.2" y="125.9">25</text>
<text x="265.8" y="120.7">MISO</text>
<text x="265.8" y="122.7">MOSI</text>
<text x="265.8" y="124.8">SCLK</text>
<text x="329.2" y="125.9">2</text>
<text x="348.4" y="121.8">P$6</text>
<text x="348.4" y="123.9">P$8</text>
<text x="355.1" y="120.7">IN1R</text>
<text x="355.1" y="122.7">IN1L</text>
<text x="355.1" y="124.8">IN1_GND</text>
<text x="378.8" y="124.8">OUT1_GND</text>
<text x="382.3" y="120.7">OUT1R</text>
<text x="382.6" y="122.7">OUT1L</text>
<text x="391.7" y="121.8">P$16</text>
<text x="391.7" y="123.9">P$18</text>
<text x="120.5" y="129.9">3</text>
<text x="123.6" y="126.8">VIN VOUT</text>
<text x="123.6" y="130.9">CE</text>
<text x="134.2" y="132">4</text>
<text x="170.7" y="127.9">P1_3</text>
<text x="170.7" y="129.9">P1_5</text>
<text x="170.7" y="132">P1_7</text>
<text x="178.4" y="126.8">3V3</text>
<text x="178.4" y="128.8">GPIO2,I2C0_SDA</text>
<text x="178.4" y="130.9">GPIO3,I2C0_SCL</text>
<text x="207.5" y="130.9">GND</text>
<text x="209.2" y="126.8">5V</text>
<text x="209.2" y="128.8">5V</text>
<text x="215" y="127.9">P1_4</text>
<text x="215" y="129.9">P1_6</text>
<text x="215" y="132">P1_8</text>
<text x="260.2" y="129.9">16</text>
<text x="260.2" y="132">22</text>
<text x="265.8" y="126.8">GND2</text>
<text x="265.8" y="130.9">RSTB</text>
<text x="329.2" y="132">1</text>
<text x="329.2" y="127.9">3</text>
<text x="347.5" y="127.9">P$10</text>
<text x="347.6" y="132">P$11</text>
<text x="348.4" y="129.9">P$9</text>
<text x="355.1" y="128.8">IN2R</text>
<text x="355.1" y="130.9">IN2L</text>
<text x="120.5" y="134">2</text>
<text x="123.6" y="134.9">GND</text>
<text x="129.6" y="132.9">CB</text>
<text x="169.9" y="136">P1_11</text>
<text x="170.7" y="134">P1_9</text>
<text x="178.4" y="132.9">GPIO4,GPCLK0</text>
<text x="178.4" y="134.9">GND</text>
<text x="178.4" y="136.9">GPIO17</text>
<text x="194.7" y="134.9">GPIO15,UART0_RXD</text>
<text x="194.9" y="132.9">GPIO14,UART0_TXD</text>
<text x="205.2" y="136.9">GPIO18</text>
<text x="215" y="134">P1_10</text>
<text x="215" y="136">P1_12</text>
<text x="260.2" y="134">24</text>
<text x="260.2" y="136">26</text>
<text x="265.8" y="132.9">INTB</text>
<text x="265.8" y="134.9">SSBSI</text>
<text x="265.8" y="136.9">SSBNV</text>
<text x="347.5" y="136">P$22</text>
<text x="355.1" y="132.9">IN2_GND</text>
<text x="355.1" y="136.9">SPDIF_RX</text>
<text x="379.9" y="136.9">SPDIF_TX</text>
<text x="391.7" y="136">P$23</text>
<text x="169.8" y="138">P1_13</text>
<text x="169.8" y="140.1">P1_15</text>
<text x="169.8" y="142.1">P1_17</text>
<text x="178.4" y="138.9">GPIO27</text>
<text x="178.4" y="141">GPIO22</text>
<text x="178.4" y="143">3V3</text>
<text x="205.2" y="141">GPIO23</text>
<text x="205.2" y="143">GPIO24</text>
<text x="207.5" y="139">GND</text>
<text x="215" y="138">P1_14</text>
<text x="215" y="140.1">P1_16</text>
<text x="215" y="142.1">P1_18</text>
<text x="261.1" y="138">9</text>
<text x="265.8" y="138.9">GND3</text>
<text x="289.7" y="143">DOUT</text>
<text x="298.3" y="142.1">38</text>
<text x="347.5" y="140.1">P$20</text>
<text x="347.5" y="142.1">P$12</text>
<text x="355.1" y="141">SDATA_IN2</text>
<text x="355.1" y="143">LRCLK_IN2</text>
<text x="169.8" y="144.1">P1_19</text>
<text x="169.8" y="146.2">P1_21</text>
<text x="169.8" y="148.2">P1_23</text>
<text x="178.4" y="145">GPIO10_MOSI</text>
<text x="178.4" y="147.1">GPIO9_MISO</text>
<text x="178.4" y="149.1">GPIO11_SCLK</text>
<text x="197.8" y="149.1">GPIO8,SPI0_CE0</text>
<text x="205.2" y="147.1">GPIO25</text>
<text x="207.5" y="145.1">GND</text>
<text x="215" y="144.1">P1_20</text>
<text x="215" y="146.2">P1_22</text>
<text x="215" y="148.2">P1_24</text>
<text x="289.8" y="149.1">GND4</text>
<text x="290" y="147.1">DCLK</text>
<text x="291.1" y="145.1">DFS</text>
<text x="298.3" y="146.2">12</text>
<text x="298.3" y="148.2">6</text>
<text x="298.3" y="144.1">35</text>
<text x="347.5" y="148.2">P$21</text>
<text x="348.4" y="144.1">P$3</text>
<text x="355.1" y="145">BCLK_IN2</text>
<text x="355.1" y="149.1">SDATA_IN3</text>
<text x="169.8" y="150.2">P1_25</text>
<text x="170.7" y="154.3">P5_1</text>
<text x="178.4" y="151.1">GND</text>
<text x="178.4" y="155.2">5V</text>
<text x="197.8" y="151.2">GPIO7,SPI0_CE1</text>
<text x="208.2" y="155.2">3V3</text>
<text x="215" y="150.2">P1_26</text>
<text x="215" y="154.3">P5_2</text>
<text x="347.5" y="150.2">P$13</text>
<text x="348.4" y="152.3">P$4</text>
<text x="355.1" y="151.1">LRCLK_IN3</text>
<text x="355.1" y="153.2">BCLK_IN3</text>
<text x="170.7" y="156.3">P5_3</text>
<text x="170.7" y="158.4">P5_5</text>
<text x="170.7" y="160.4">P5_7</text>
<text x="178.4" y="157.2">GPIO28</text>
<text x="178.4" y="159.3">GPIO30</text>
<text x="178.4" y="161.3">GND</text>
<text x="205.2" y="157.3">GPIO29</text>
<text x="205.2" y="159.3">GPIO31</text>
<text x="207.5" y="161.3">GND</text>
<text x="215" y="156.3">P5_4</text>
<text x="215" y="158.4">P5_6</text>
<text x="215" y="160.4">P5_8</text>
<text x="347.5" y="156.3">P$14</text>
<text x="347.5" y="158.4">P$15</text>
<text x="347.5" y="160.4">P$19</text>
<text x="355.1" y="157.2">MISO</text>
<text x="355.1" y="159.3">MOSI</text>
<text x="355.1" y="161.3">SCLK</text>
<text x="170.7" y="164.5">P6_2</text>
<text x="170.7" y="166.5">P6_1</text>
<text x="178.4" y="165.4">WAKEUP</text>
<text x="178.4" y="167.4">GND</text>
<text x="348.4" y="162.4">P$2</text>
<text x="355.1" y="163.3">/SS</text>
<text x="100.9" y="172.6">PSOC33</text>
<text x="100.9" y="170.6">PSOC34</text>
<text x="111.4" y="173.5">P0.6</text>
<text x="111.4" y="171.4">P0.7</text>
<text x="129.5" y="171.4">VDD1</text>
<text x="129.5" y="173.5">VDD2</text>
<text x="137.8" y="170.6">PSOC22</text>
<text x="137.8" y="172.6">PSOC44</text>
<text x="100.9" y="178.7">PSOC30</text>
<text x="100.9" y="176.7">PSOC31</text>
<text x="100.9" y="174.6">PSOC32</text>
<text x="111.4" y="179.6">P0.3</text>
<text x="111.4" y="177.5">P0.4</text>
<text x="111.4" y="175.5">P0.5</text>
<text x="129.3" y="177.5">GND1</text>
<text x="129.3" y="179.6">GND2</text>
<text x="137.8" y="176.7">PSOC1</text>
<text x="137.8" y="178.7">PSOC21</text>
<text x="100.9" y="184.8">PSOC27</text>
<text x="100.9" y="182.8">PSOC28</text>
<text x="100.9" y="180.7">PSOC29</text>
<text x="111.4" y="185.7">P0.0</text>
<text x="111.4" y="183.6">P0.1</text>
<text x="111.4" y="181.6">P0.2</text>
<text x="128.2" y="185.7">SWDIO</text>
<text x="129.3" y="181.6">GND3</text>
<text x="137.8" y="180.7">PSOC43</text>
<text x="137.8" y="184.8">PSOC18</text>
<text x="22.4" y="190.9">P$12</text>
<text x="30.1" y="191.8">+5V_IN</text>
<text x="100.9" y="190.9">PSOC41</text>
<text x="100.9" y="188.8">PSOC42</text>
<text x="111.4" y="191.8">P1.6</text>
<text x="111.4" y="189.7">P1.7</text>
<text x="126.7" y="187.7">SWDCLK</text>
<text x="128.4" y="189.7">RESET</text>
<text x="137.8" y="186.8">PSOC19</text>
<text x="137.8" y="188.8">PSOC20</text>
<text x="22.4" y="192.9">P$13</text>
<text x="22.6" y="197">P$11</text>
<text x="30.1" y="197.9">TX/RX</text>
<text x="30.1" y="193.8">GND</text>
<text x="100.9" y="197">PSOC38</text>
<text x="100.9" y="194.9">PSOC39</text>
<text x="100.9" y="192.9">PSOC40</text>
<text x="111.4" y="197.9">P1.3</text>
<text x="111.4" y="195.8">P1.4</text>
<text x="111.4" y="193.8">P1.5</text>
<text x="130.6" y="197.9">P4.3</text>
<text x="137.8" y="197">PSOC26</text>
<text x="23.4" y="203.1">P$5</text>
<text x="23.4" y="199">P$9</text>
<text x="30.1" y="204">NEXT</text>
<text x="30.1" y="199.9">RE-CONNECT</text>
<text x="100.9" y="203.1">PSOC35</text>
<text x="100.9" y="201">PSOC36</text>
<text x="100.9" y="199">PSOC37</text>
<text x="111.4" y="204">P1.0</text>
<text x="111.4" y="201.9">P1.1</text>
<text x="111.4" y="199.9">P1.2</text>
<text x="130.6" y="204">P4.0</text>
<text x="130.6" y="201.9">P4.1</text>
<text x="130.6" y="199.9">P4.2</text>
<text x="137.8" y="203.1">PSOC23</text>
<text x="137.8" y="201">PSOC24</text>
<text x="137.8" y="199">PSOC25</text>
<text x="23.4" y="205.1">P$8</text>
<text x="23.4" y="207.1">P$7</text>
<text x="30.1" y="206">PREVIOUS</text>
<text x="30.1" y="208">PAUSE</text>
<text x="101.9" y="209.2">PSOC8</text>
<text x="101.9" y="207.1">PSOC9</text>
<text x="111.4" y="208">P2.7</text>
<text x="130.6" y="208">P3.7</text>
<text x="137.8" y="209.2">PSOC16</text>
<text x="137.8" y="207.1">PSOC17</text>
<text x="50.1" y="212.1">PAIRING</text>
<text x="53.3" y="214.1">SBC</text>
<text x="60.6" y="211.2">P$6</text>
<text x="60.6" y="213.2">P$10</text>
<text x="60.6" y="215.3">P$1</text>
<text x="101.9" y="215.3">PSOC5</text>
<text x="101.9" y="213.2">PSOC6</text>
<text x="101.9" y="211.2">PSOC7</text>
<text x="111.4" y="214.1">P2.4</text>
<text x="111.4" y="212.1">P2.5</text>
<text x="111.4" y="210.1">P2.6</text>
<text x="130.6" y="214.1">P3.4</text>
<text x="130.6" y="212.1">P3.5</text>
<text x="130.6" y="210.1">P3.6</text>
<text x="137.8" y="215.3">PSOC13</text>
<text x="137.8" y="213.2">PSOC14</text>
<text x="137.8" y="211.2">PSOC15</text>
<text x="52.4" y="218.2">APTX</text>
<text x="53.3" y="216.2">AAC</text>
<text x="55" y="220.2">LL</text>
<text x="60.6" y="217.3">P$2</text>
<text x="60.6" y="219.3">P$4</text>
<text x="60.6" y="221.4">P$3</text>
<text x="101.9" y="221.4">PSOC2</text>
<text x="101.9" y="219.3">PSOC3</text>
<text x="101.9" y="217.3">PSOC4</text>
<text x="111.4" y="220.2">P2.1</text>
<text x="111.4" y="218.2">P2.2</text>
<text x="111.4" y="216.2">P2.3</text>
<text x="130.6" y="220.2">P3.1</text>
<text x="130.6" y="218.2">P3.2</text>
<text x="130.6" y="216.2">P3.3</text>
<text x="137.8" y="221.4">PSOC10</text>
<text x="137.8" y="219.3">PSOC11</text>
<text x="137.8" y="217.3">PSOC12</text>
<text x="22.4" y="227.5">P$14</text>
<text x="54.4" y="222.2">HD</text>
<text x="60.6" y="227.5">P$15</text>
<text x="111.4" y="222.2">P2.0</text>
<text x="130.6" y="222.2">P3.0</text>
<text x="269.2" y="225.4">1</text>
<text x="269.2" y="227.5">2</text>
<text x="30.1" y="228.3">SPDIF_RX</text>
<text x="48.8" y="228.3">SPDIF_TX</text>
<text x="269.2" y="229.4">3</text>
<text x="269.2" y="231.5">4</text>
<text x="269.2" y="233.5">5</text>
<text x="269.2" y="235.5">6</text>
<text x="269.2" y="237.6">7</text>
<text x="269.2" y="239.6">8</text>
</g>
<text font-size="1.7" fill="#800000" x="379.2" y="74.9">PE</text>
<g font-size="1.4" fill="#505050">
<text x="55.5" y="65.2">IC1G</text>
<text x="176.1" y="111.9">RASPBERRY-PI_REV2</text>
</g>
<g font-size="1.4" fill="#800000">
<text x="265.9" y="106.8">DAB_uGreen_v5</text>
<text x="278.1" y="109.9">RF</text>
<text x="353.3" y="110.9">ADAU1452MINIZ</text>
<text x="194.8" y="116">POWER</text>
<text x="278.1" y="116">POWER</text>
<text x="367.5" y="116">POWER</text>
<text x="194.8" y="122.1">USB/Ethernet</text>
<text x="278.1" y="124.1">SPI</text>
<text x="367.5" y="126.2">ANALOG IOs</text>
<text x="278.1" y="134.3">Control</text>
<text x="367.5" y="136.3">SPDIF IOs</text>
<text x="194.8" y="138.3">P1</text>
<text x="278.1" y="146.5">I2S</text>
<text x="367.5" y="146.5">I2S IOs</text>
<text x="194.8" y="156.6">P5</text>
<text x="367.5" y="160.7">SPI Interface</text>
<text x="194.8" y="166.8">P6</text>
<text x="109.5" y="168.8">CY8C-KIT</text>
</g>
</svg>
